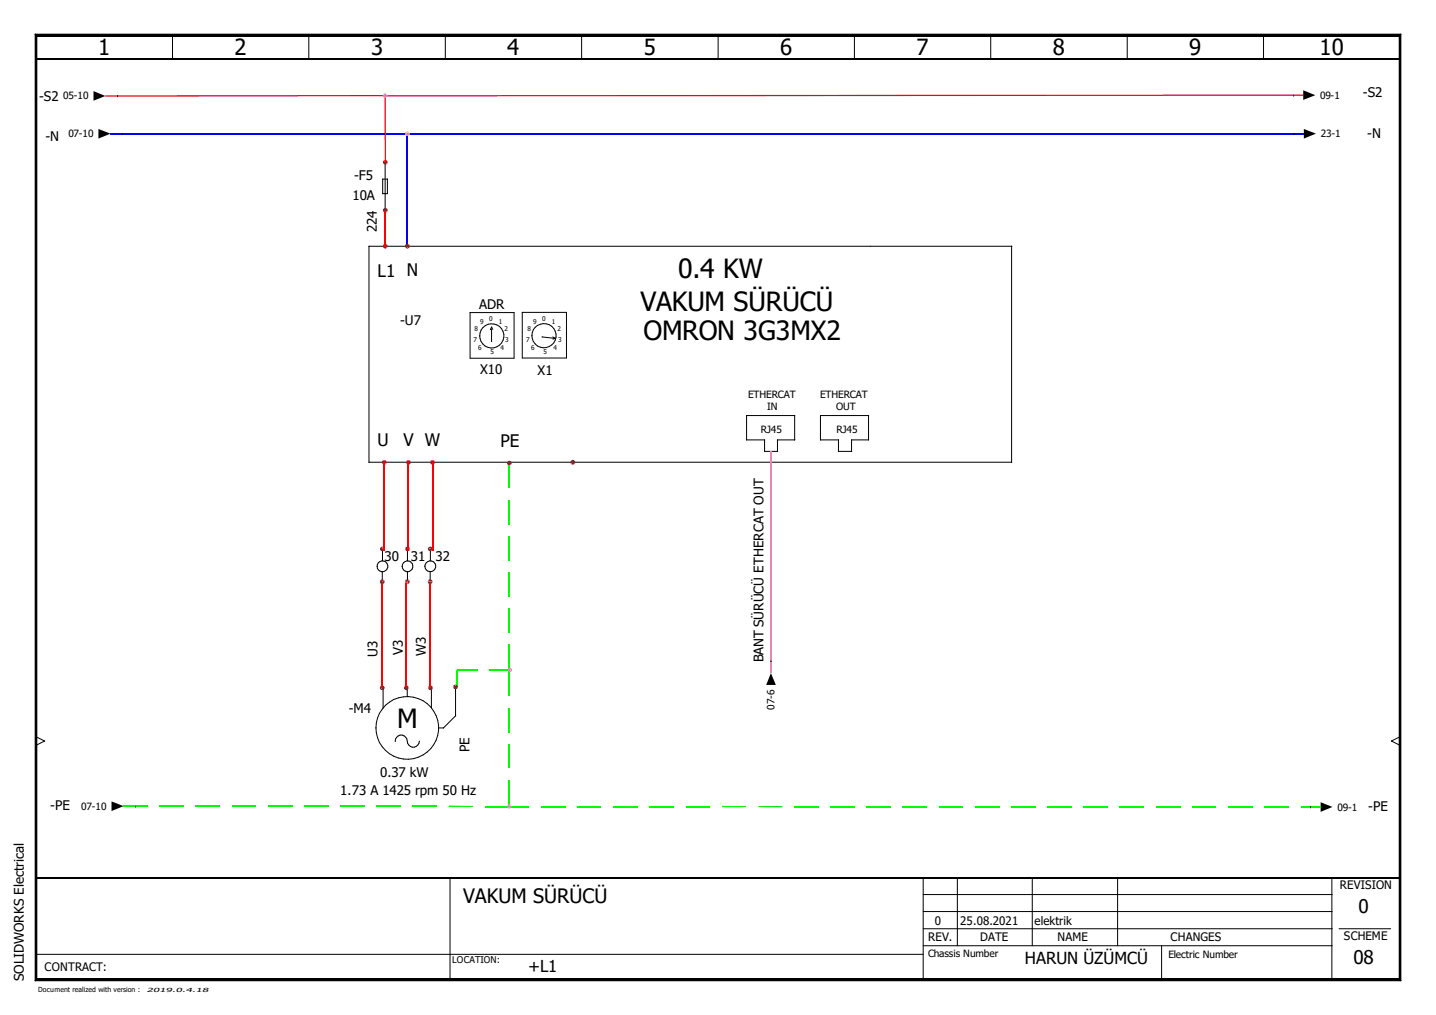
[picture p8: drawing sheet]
<svg xmlns="http://www.w3.org/2000/svg" width="297mm" height="210mm" viewBox="0 0 297 210" stroke-linecap="round" stroke-linejoin="round" font-family="sans-serif">
<path d="M.1 0h296.8v209.8h-296.8z" fill="none" stroke="#fff" stroke-width=".21"/>
<g fill="none" stroke="#000" stroke-width=".21">
<path d="M7.3 7.1l.3 .4zM7.3 7.1h282.5zM7.3 7.1v195.7zM7.3 7.1h282.5v195.7h-282.5zM7.6 7.5h281.8zM7.6 7.5v194.9zM7.6 7.5h281.8v194.9h-281.8zM24.3 19.8h.1M35.7 7.2v5M63.9 7.2v5M92.2 7.2l-.1 5M120.4 7.2l-.1 5"/>
<path d="M148.6 7.2l-.1 5M176.8 7.2l-.1 5M205 7.2l-.1 5M233.2 7.2v5M261.4 7.2v5M267.6 19.7h.1M289.4 7.5v194.9zM289.8 7.1l-.4 .4zM289.8 7.1v195.7zM25.4 27.6h.1M79.2 37h.9v3h-.9zM79.7 33.6v9.9"/>
<path d="M267.7 27.6h.1M79.7 43.5h.1M209.3 50.9v44.7M209.3 50.9h-133v44.7h133M97.2 64.6h9.1v9.5h-9.1zM99.2 69.5h.1M101.7 67.6l.2 .5M101.7 67.6h.1M101.7 67.6l-.2 .6M101.7 68v2.6M108 64.6h9.2v9.4h-9.2zM110 69.4h.1"/>
<path d="M112.2 69.7l2.6 .3M114.3 69.7l.5 .2M114.8 70l-.4 .1M114.8 70h.1M158.2 91v2.3h2.7M158.2 91h-3.8v-5.1h10v5.1h-3.6v2.3M173.4 91v2.3h2.8M179.7 85.9v5.1M179.7 85.9h-10v5.1h3.8M179.7 91h-3.6v2.3M78 117.1h.1M79.1 118.3v1.8"/>
<path d="M79.2 113.7l-.1 2.3M83.2 117.1h.1M84.3 113.7v2.3M84.3 118.3v1.8M87.9 117.1h.1M89 118.2v1.9M89.1 113.7l-.1 2.3M159.5 136.7h.1M7.4 152.4l1.8 .8M9.2 153.2l-1.7 .9M9.2 153.2h.1M77.8 150.5h.1"/>
<path d="M79.2 142l.1 4.4M81.8 153.3a1.23 1.23 0 0 1 1.2-1.3 1.23 1.23 0 0 1 1.2 1.3 1.27 1.27 0 0 0 1.3 1.2 1.27 1.27 0 0 0 1.3-1.2M84.2 142l.1 2.1M89.2 146.4h.1M89.2 142v4.4M90.7 150.5h1.1M94.2 148l-2.5 2.5M94.2 148h.1M94.3 142l-.1 6M287.8 153.2l1.8 .9M287.8 153.2h.1M289.6 152.4l-1.8 .8"/>
<path d="M28 166.7h.1M271.1 166.9h.1M7.4 197.4h183.6M93.1 181.5v21.1M191 195.6h84.5M191 192.1h84.5M191 188.5h84.5M191 185h84.5M191 181.5v21.1M198.1 181.5l-.1 14.1M213.6 181.5l-.1 14.1M231.2 181.5v14.1"/>
<path d="M240.3 195.6v7M275.5 181.5h.1M275.5 181.5v21.1M277 192.1h10.6M7.3 202.8h282.5zM7.6 202.4l-.3 .4zM7.6 202.4h281.8zM289.4 202.4l.4 .4z"/>
<circle cx="101.7" cy="69.4" r="2.5"/>
<circle cx="112.5" cy="69.4" r="2.5"/>
<circle cx="79.1" cy="117.1" r="1.12"/>
<circle cx="84.3" cy="117.1" r="1.12"/>
<circle cx="89" cy="117.1" r="1.13"/>
<circle cx="84.2" cy="150.5" r="6.5"/>
</g>
<path d="M7.3 7.3h282.5M7.3 202.6h282.5" fill="none" stroke="#000" stroke-width=".38"/>
<path d="M7.3 7.1l.3 .4zM269.6 18.7l2.5 1-2.5 1zM289.8 7.1l-.4 .4zM19.3 18.8l2.5 1.1-2.5 .9zM20.4 26.7l2.5 .9-2.5 1.1zM269.7 26.7l2.5 .9-2.5 1.1zM159.5 139.2l1 2.4h-2zM23.1 165.7l2.5 1-2.5 1zM273.2 165.9l2.4 1-2.4 1zM7.6 202.4l-.3 .4zM289.4 202.4l.4 .4z" fill="#000"/>
<path d="M7.4 7.1v195.7M7.4 12.2h282.2M289.6 7.1v195.7M7.4 181.5h282.2" fill="none" stroke="#000" stroke-width=".34"/>
<g fill="none" stroke="#0f0" stroke-width=".25">
<path d="M105.4 95.8v5.1M105.4 103.4v5M105.4 110.9v5M105.4 118.4v5M98.8 138.6h-4.3v3.4M101.3 138.6h4.1M105.4 125.9v5M105.4 133.3v10.6M105.4 146.4v5M105.4 153.9v5M25.5 166.7h5M40.5 166.8h5"/>
<path d="M48 166.8h5M55.5 166.8h4.9M62.9 166.8h5M70.4 166.8h5M77.9 166.8h5M85.4 166.8h5M92.9 166.8h5M100.4 166.8h9.1M105.4 161.4v5.4M112 166.8h5M119.5 166.8h4.9M126.9 166.8h5"/>
<path d="M134.4 166.8h5M141.9 166.8h5M149.3 166.8h5M156.8 166.8h5M164.3 166.8h5M171.8 166.8h5M179.3 166.8h5M186.8 166.8h5M194.3 166.8h4.9M201.7 166.8h5M209.2 166.8h5M224.2 166.9h4.9"/>
<path d="M231.6 166.9h5M239.1 166.9h5M246.6 166.9h5M254.1 166.9h5M261.6 166.9h5M269.1 166.9h4.1"/>
</g>
<path d="M33 166.7h5M216.7 166.9h5" fill="none" stroke="#0f0" stroke-width=".21"/>
<path d="M22.9 27.6h246.8M84.3 27.6v23.3" fill="none" stroke="#00f" stroke-width=".25"/>
<path d="M79.7 43.5v7.4M79.5 95.6v18.3M84.5 95.6v18.3M89.5 95.6v18.3M79.1 120.7v21.5M89 120.7v21.5" fill="none" stroke="#f00" stroke-width=".25"/>
<path d="M79.7 19.8v13.8" fill="none" stroke="#f00" stroke-width=".3"/>
<path d="M84 120.7v21.5" fill="none" stroke="#f00" stroke-width=".21"/>
<path d="M159.5 93.4v45.8" fill="none" stroke="#ff7fbf" stroke-width=".21"/>
<path d="M21.8 19.8h57.9" fill="none" stroke="#f00" stroke-width=".34"/>
<path d="M79.7 19.7h189.9" fill="none" stroke="#f00" stroke-width=".38"/>
<g fill="#a50000">
<path d="M118.5 95.5l.3-.3 .2 .4z"/>
<path d="M118.5 95.1l.3 .1-.3 .3z"/>
<path d="M118.1 95.2l.4-.1v.4z"/>
<path d="M118.1 95.2l.3 .4h-.4z"/>
<path d="M118 95.6h.4l-.3 .4z"/>
<path d="M118.4 95.6l.1 .5-.4-.1z"/>
<path d="M118.5 95.6l.3 .4-.3 .1z"/>
<path d="M118.5 95.6h.5l-.2 .4z"/>
</g>
<g fill="#ff7fdf">
<path d="M105.5 138.5l.3-.3 .2 .4z"/>
<path d="M105.4 138l.4 .2-.3 .3z"/>
<path d="M105.1 138.2l.3-.2v.5z"/>
<path d="M105.1 138.2l.3 .4h-.4z"/>
<path d="M105 138.6h.4l-.3 .3z"/>
<path d="M105.4 138.6v.4l-.3-.1z"/>
<path d="M105.4 138.6l.4 .3-.4 .1z"/>
<path d="M105.5 138.6h.5l-.2 .3z"/>
<path d="M105.7 166.4l.2 .4h-.5z"/>
<path d="M105.4 166.3l.3 .1-.3 .4z"/>
<path d="M105 166.4l.4-.1v.4z"/>
<path d="M105 166.4l.3 .4h-.4z"/>
<path d="M104.9 166.8h.4l-.3 .3z"/>
<path d="M105.3 166.8l.1 .5-.4-.2z"/>
<path d="M105.4 166.8l.3 .3-.3 .2z"/>
<path d="M105.4 166.8h.5l-.2 .3z"/>
</g>
<g fill="#a50000">
<path d="M105.7 95.4l.2 .4h-.5z"/>
<path d="M105.4 95.2l.3 .2-.3 .3z"/>
<path d="M105 95.4l.4-.2v.5z"/>
<path d="M105 95.4l.3 .4h-.4z"/>
<path d="M104.9 95.8h.4l-.3 .3z"/>
<path d="M105 96.1l.4-.3v.5z"/>
<path d="M105.4 95.8l.3 .3-.3 .2z"/>
<path d="M105.4 95.8h.5l-.2 .3z"/>
<path d="M94.2 142l.4-.3 .1 .3z"/>
<path d="M94.2 141.6l.4 .1-.4 .3z"/>
<path d="M93.8 141.7l.4-.1v.4z"/>
<path d="M93.8 141.7l.4 .3h-.5z"/>
<path d="M93.7 142l.5 .1-.4 .3z"/>
<path d="M94.2 142.1v.4l-.4-.1z"/>
<path d="M94.2 142.1l.4 .3-.4 .1z"/>
<path d="M94.3 142h.4l-.1 .4z"/>
<path d="M89.5 95.6l.3-.4 .2 .4z"/>
<path d="M89.5 95.1l.3 .1-.3 .4z"/>
<path d="M89.1 95.2l.4-.1v.4z"/>
<path d="M89.1 95.2l.3 .4h-.4z"/>
<path d="M89 95.6h.4l-.3 .4z"/>
<path d="M89.4 95.6l.1 .5-.4-.1z"/>
<path d="M89.5 95.6l.3 .4-.3 .1z"/>
<path d="M89.5 95.6h.5l-.2 .4z"/>
<path d="M89.1 142.2l.3-.3 .1 .3z"/>
<path d="M89 141.7l.4 .2-.3 .3z"/>
<path d="M88.7 141.9l.3-.2v.5z"/>
<path d="M88.7 141.9l.3 .3h-.4z"/>
<path d="M88.6 142.2l.4 .1-.3 .3z"/>
<path d="M88.7 142.6l.3-.3v.4z"/>
<path d="M89 142.3l.4 .3-.4 .1z"/>
<path d="M89.1 142.3l.4-.1-.1 .4z"/>
<path d="M89.4 113.2l.1 .3h-.4z"/>
<path d="M89 113l.4 .2-.3 .3z"/>
<path d="M88.6 113.2l.4-.2v.5z"/>
<path d="M88.6 113.2l.4 .3h-.5z"/>
<path d="M88.5 113.5h.5l-.4 .4z"/>
<path d="M89 113.5v.5l-.4-.1z"/>
<path d="M89 113.6l.4 .3-.4 .1z"/>
<path d="M89.1 113.5h.4l-.1 .4z"/>
<path d="M89.3 119.9l.2 .4h-.5z"/>
<path d="M89 119.8l.3 .1-.3 .4z"/>
<path d="M88.6 119.9l.4-.1v.4z"/>
<path d="M88.6 119.9l.3 .4h-.4z"/>
<path d="M88.5 120.3h.4l-.3 .3z"/>
<path d="M88.9 120.3l.1 .5-.4-.2z"/>
<path d="M89 120.3l.3 .3-.3 .2z"/>
<path d="M89 120.3h.5l-.2 .3z"/>
<path d="M84.8 95.2l.2 .4h-.5z"/>
<path d="M84.5 95.1l.3 .1-.3 .4z"/>
<path d="M84.2 95.2l.3-.1v.4z"/>
<path d="M84.2 95.2l.3 .4h-.5z"/>
<path d="M84 95.6h.5l-.3 .4z"/>
<path d="M84.5 95.6v.5l-.3-.1z"/>
<path d="M84.5 95.7l.3 .3-.3 .1z"/>
<path d="M84.5 95.6h.5l-.2 .4z"/>
<path d="M84.3 113.5l.4-.3 .1 .3z"/>
<path d="M84.3 113l.4 .2-.4 .3z"/>
<path d="M83.9 113.2l.4-.2v.5z"/>
<path d="M83.9 113.2l.3 .3h-.4z"/>
<path d="M83.8 113.5h.5l-.4 .4z"/>
<path d="M84.3 113.5v.5l-.4-.1z"/>
<path d="M84.3 113.5l.4 .4-.4 .1z"/>
<path d="M84.3 113.5h.5l-.1 .4z"/>
</g>
<g fill="#ff7fdf">
<path d="M84.3 27.6l.3-.3 .2 .3z"/>
<path d="M84.3 27.1l.3 .2-.3 .3z"/>
<path d="M83.9 27.3l.4-.2v.5z"/>
<path d="M83.9 27.3l.3 .3h-.4z"/>
<path d="M83.8 27.6l.4 .1-.3 .3z"/>
<path d="M84.2 27.7l.1 .5-.4-.2z"/>
<path d="M84.3 27.7l.3 .3-.3 .2z"/>
<path d="M84.3 27.6h.5l-.2 .4z"/>
</g>
<g fill="#a50000">
<path d="M84.6 50.5l.2 .4h-.5z"/>
<path d="M84.3 50.4l.3 .1-.3 .4z"/>
<path d="M83.9 50.5l.4-.1v.5z"/>
<path d="M83.9 50.5l.3 .4h-.4z"/>
<path d="M83.8 50.9l.4 .1-.3 .3z"/>
<path d="M83.9 51.3l.4-.3v.4z"/>
<path d="M84.3 51l.3 .3-.3 .1z"/>
<path d="M84.3 50.9h.5l-.2 .4z"/>
<path d="M84.3 120.3l.3-.4 .1 .4z"/>
<path d="M84.3 119.8l.3 .1-.3 .4z"/>
<path d="M83.9 119.9l.4-.1v.4z"/>
<path d="M83.9 119.9l.3 .4h-.4z"/>
<path d="M83.8 120.3h.4l-.3 .3z"/>
<path d="M84.2 120.3l.1 .5-.4-.2z"/>
<path d="M84.3 120.3l.3 .3-.3 .2z"/>
<path d="M84.3 120.3h.4l-.1 .3z"/>
<path d="M84.1 142.2l.3-.3 .1 .3z"/>
<path d="M84.1 141.7l.3 .2-.3 .3z"/>
<path d="M83.7 141.9l.4-.2v.5z"/>
<path d="M83.7 141.9l.3 .3h-.4z"/>
<path d="M83.6 142.2l.4 .1-.3 .3z"/>
<path d="M83.7 142.6l.4-.3v.4z"/>
<path d="M84.1 142.3l.3 .3-.3 .1z"/>
<path d="M84.1 142.3l.4-.1-.1 .4z"/>
<path d="M80 50.5l.2 .4h-.4z"/>
<path d="M79.7 50.4l.3 .1-.2 .4z"/>
<path d="M79.3 50.5l.4-.1v.5z"/>
<path d="M79.3 50.5l.4 .4h-.5z"/>
<path d="M79.2 50.9l.5 .1-.4 .3z"/>
<path d="M79.3 51.3l.4-.3v.4z"/>
<path d="M79.7 51l.3 .3-.3 .1z"/>
<path d="M79.8 50.9h.4l-.2 .4z"/>
<path d="M79.8 43.4l.2-.3 .2 .4z"/>
<path d="M79.7 43l.3 .1-.2 .3z"/>
<path d="M79.3 43.1l.4-.1v.4z"/>
<path d="M79.3 43.1l.4 .4h-.5z"/>
<path d="M79.2 43.5h.5l-.4 .4z"/>
<path d="M79.7 43.5v.5l-.4-.1z"/>
<path d="M79.7 43.5l.3 .4-.3 .1z"/>
<path d="M79.8 43.5h.4l-.2 .4z"/>
<path d="M79.8 33.5l.2-.3 .2 .4z"/>
<path d="M79.7 33.1l.3 .1-.2 .3z"/>
<path d="M79.3 33.2l.4-.1v.4z"/>
<path d="M79.3 33.2l.4 .4h-.5z"/>
<path d="M79.2 33.6h.5l-.4 .3z"/>
<path d="M79.3 33.9l.4-.3v.5z"/>
<path d="M79.7 33.6l.3 .3-.3 .2z"/>
<path d="M79.8 33.6h.4l-.2 .3z"/>
</g>
<g fill="#ff7fdf">
<path d="M79.7 19.7l.3-.3 .2 .4z"/>
<path d="M79.7 19.3l.3 .1-.3 .3z"/>
<path d="M79.3 19.4l.4-.1v.4z"/>
<path d="M79.3 19.4l.3 .4h-.4z"/>
<path d="M79.2 19.8h.4l-.3 .3z"/>
<path d="M79.3 20.1l.4-.3v.5z"/>
<path d="M79.7 19.8l.3 .3-.3 .2z"/>
<path d="M79.7 19.8h.5l-.2 .3z"/>
</g>
<g fill="#a50000">
<path d="M79.8 95.2l.2 .4h-.5z"/>
<path d="M79.5 95.1l.3 .1-.3 .4z"/>
<path d="M79.2 95.2l.3-.1v.4z"/>
<path d="M79.2 95.2l.3 .4h-.5z"/>
<path d="M79 95.6h.5l-.3 .4z"/>
<path d="M79.5 95.6v.5l-.3-.1z"/>
<path d="M79.5 95.7l.3 .3-.3 .1z"/>
<path d="M79.5 95.6h.5l-.2 .4z"/>
<path d="M79.5 113.2l.1 .3h-.4z"/>
<path d="M79.1 113l.4 .2-.3 .3z"/>
<path d="M78.7 113.2l.4-.2v.5z"/>
<path d="M78.7 113.2l.4 .3h-.5z"/>
<path d="M78.6 113.5h.5l-.4 .4z"/>
<path d="M79.1 113.5v.5l-.4-.1z"/>
<path d="M79.1 113.6l.4 .3-.4 .1z"/>
<path d="M79.2 113.5h.4l-.1 .4z"/>
<path d="M79.4 119.9l.2 .4h-.5z"/>
<path d="M79.1 119.8l.3 .1-.3 .4z"/>
<path d="M78.7 119.9l.4-.1v.4z"/>
<path d="M78.7 119.9l.3 .4h-.4z"/>
<path d="M78.6 120.3h.4l-.3 .3z"/>
<path d="M79 120.3l.1 .5-.4-.2z"/>
<path d="M79.1 120.4l.3 .2-.3 .2z"/>
<path d="M79.1 120.3h.5l-.2 .3z"/>
<path d="M79.1 142.2l.3-.3 .2 .3z"/>
<path d="M79.1 141.7l.3 .2-.3 .3z"/>
<path d="M78.7 141.9l.4-.2v.5z"/>
<path d="M78.7 141.9l.3 .3h-.4z"/>
<path d="M78.6 142.2l.4 .1-.3 .3z"/>
<path d="M78.7 142.6l.4-.3v.4z"/>
<path d="M79.1 142.3l.3 .3-.3 .1z"/>
<path d="M79.1 142.2h.5l-.2 .4z"/>
</g>
<g font-size="5.5">
<text x="140.3" y="57.5">0.4 KW</text>
<text x="132.5" y="64.3">VAKUM SÜRÜCÜ</text>
<text x="133.1" y="70.3">OMRON 3G3MX2</text>
<text x="82.1" y="150.5">M</text>
</g>
<g font-size="4.6">
<text x="20.3" y="11.3">1</text>
<text x="48.5" y="11.3">2</text>
<text x="76.7" y="11.3">3</text>
<text x="104.9" y="11.3">4</text>
<text x="133.2" y="11.3">5</text>
<text x="161.4" y="11.3">6</text>
<text x="189.6" y="11.3">7</text>
<text x="217.8" y="11.3">8</text>
<text x="246" y="11.3">9</text>
<text x="273" y="11.3">10</text>
</g>
<text font-size="4.1" x="95.8" y="186.6">VAKUM SÜRÜCÜ</text>
<g font-size="3.9">
<text x="281" y="188.8">0</text>
<text x="279.9" y="199.4">08</text>
</g>
<g font-size="3.6">
<text x="78.1" y="57.2">L1 N</text>
<text x="78.1" y="92.3">U</text>
<text x="83.5" y="92.3">V W</text>
<text x="103.5" y="92.4">PE</text>
</g>
<g font-size="3.4">
<text x="109.3" y="201.1">+L1</text>
<text x="212" y="199.4">HARUN ÜZÜMCÜ</text>
</g>
<g font-size="2.7">
<text x="8.1" y="20.9">-S2</text>
<text x="281.9" y="20.2">-S2</text>
<text x="9.4" y="29.1">-N</text>
<text x="282.8" y="28.5">-N</text>
<text x="72.9" y="41.4">10A</text>
<text x="73.2" y="37.3">-F5</text>
<text x="77.9" y="48" transform="rotate(-90 77.9 48)">224</text>
<text x="99.1" y="63.8">ADR</text>
<text x="82.8" y="67.2">-U7</text>
<text x="99.3" y="77.4">X10</text>
<text x="111.2" y="77.6">X1</text>
<text x="79.5" y="116">30</text>
<text x="85" y="116">31</text>
<text x="90.1" y="116">32</text>
<text x="78.1" y="135.8" transform="rotate(-90 78.1 135.8)">U3</text>
<text x="83.4" y="135.5" transform="rotate(-90 83.4 135.5)">V3</text>
<text x="88.1" y="135.7" transform="rotate(-90 88.1 135.7)">W3</text>
<text x="157.9" y="137" transform="rotate(-90 157.9 137)">BANT SÜRÜCÜ ETHERCAT OUT</text>
<text x="72.1" y="147.5">-M4</text>
<text x="97.1" y="155.5" transform="rotate(-90 97.1 155.5)">PE</text>
<text x="78.6" y="160.7">0.37 kW</text>
<text x="10.4" y="167.6">-PE</text>
<text x="70.4" y="164.5">1.73 A 1425 rpm 50 Hz</text>
<text x="283" y="167.8">-PE</text>
<text x="4.9" y="202.8" transform="rotate(-90 4.9 202.8)">SOLIDWORKS Electrical</text>
</g>
<g font-size="2.4">
<text x="277.2" y="183.8">REVISION</text>
<text x="193.4" y="191.3">0</text>
<text x="198.6" y="191.3">25.08.2021</text>
<text x="214" y="191.3">elektrik</text>
<text x="192" y="194.7">REV.</text>
<text x="202.7" y="194.7">DATE</text>
<text x="218.7" y="194.7">NAME</text>
<text x="242.1" y="194.7">CHANGES</text>
<text x="278" y="194.4">SCHEME</text>
<text x="9.2" y="200.9">CONTRACT:</text>
</g>
<g font-size="2.1">
<text x="13.1" y="20.6">05-10</text>
<text x="273" y="20.4">09-1</text>
<text x="14.1" y="28.4">07-10</text>
<text x="273.2" y="28.4">23-1</text>
<text x="154.7" y="82.3">ETHERCAT</text>
<text x="169.6" y="82.3">ETHERCAT</text>
<text x="157.4" y="89.6">RJ45</text>
<text x="158.7" y="84.8">IN</text>
<text x="172.9" y="84.8">OUT</text>
<text x="173.1" y="89.6">RJ45</text>
<text x="160.2" y="146.8" transform="rotate(-90 160.2 146.8)">07-6</text>
<text x="16.8" y="167.5">07-10</text>
<text x="276.6" y="167.6">09-1</text>
<text x="192" y="198">Chassis Number</text>
<text x="241.7" y="198.1">Electric Number</text>
</g>
<text font-size="1.9" x="93.6" y="199.2">LOCATION:</text>
<g font-size="1.4">
<text x="97.9" y="70.7">7</text>
<text x="98.2" y="68.4">8</text>
<text x="99.4" y="66.9">9</text>
<text x="101.2" y="66.3">0</text>
<text x="103.2" y="66.9">1</text>
<text x="104.3" y="68.4">2</text>
<text x="104.5" y="70.7">3</text>
<text x="108.8" y="70.7">7</text>
<text x="109.1" y="68.4">8</text>
<text x="110.3" y="66.9">9</text>
<text x="112.2" y="66.3">0</text>
<text x="114.2" y="66.9">1</text>
<text x="115.3" y="68.4">2</text>
<text x="115.4" y="70.7">3</text>
<text x="98.9" y="72.4">6</text>
<text x="101.5" y="73.2">5</text>
<text x="103.5" y="72.4">4</text>
<text x="109.9" y="72.4">6</text>
<text x="112.4" y="73.2">5</text>
<text x="114.5" y="72.4">4</text>
<text x="7.9" y="205.2">Document realized with version :</text>
</g>
<text font-size="1.2" x="30.3" y="205.1">2019.0.4.18</text>
</svg>
